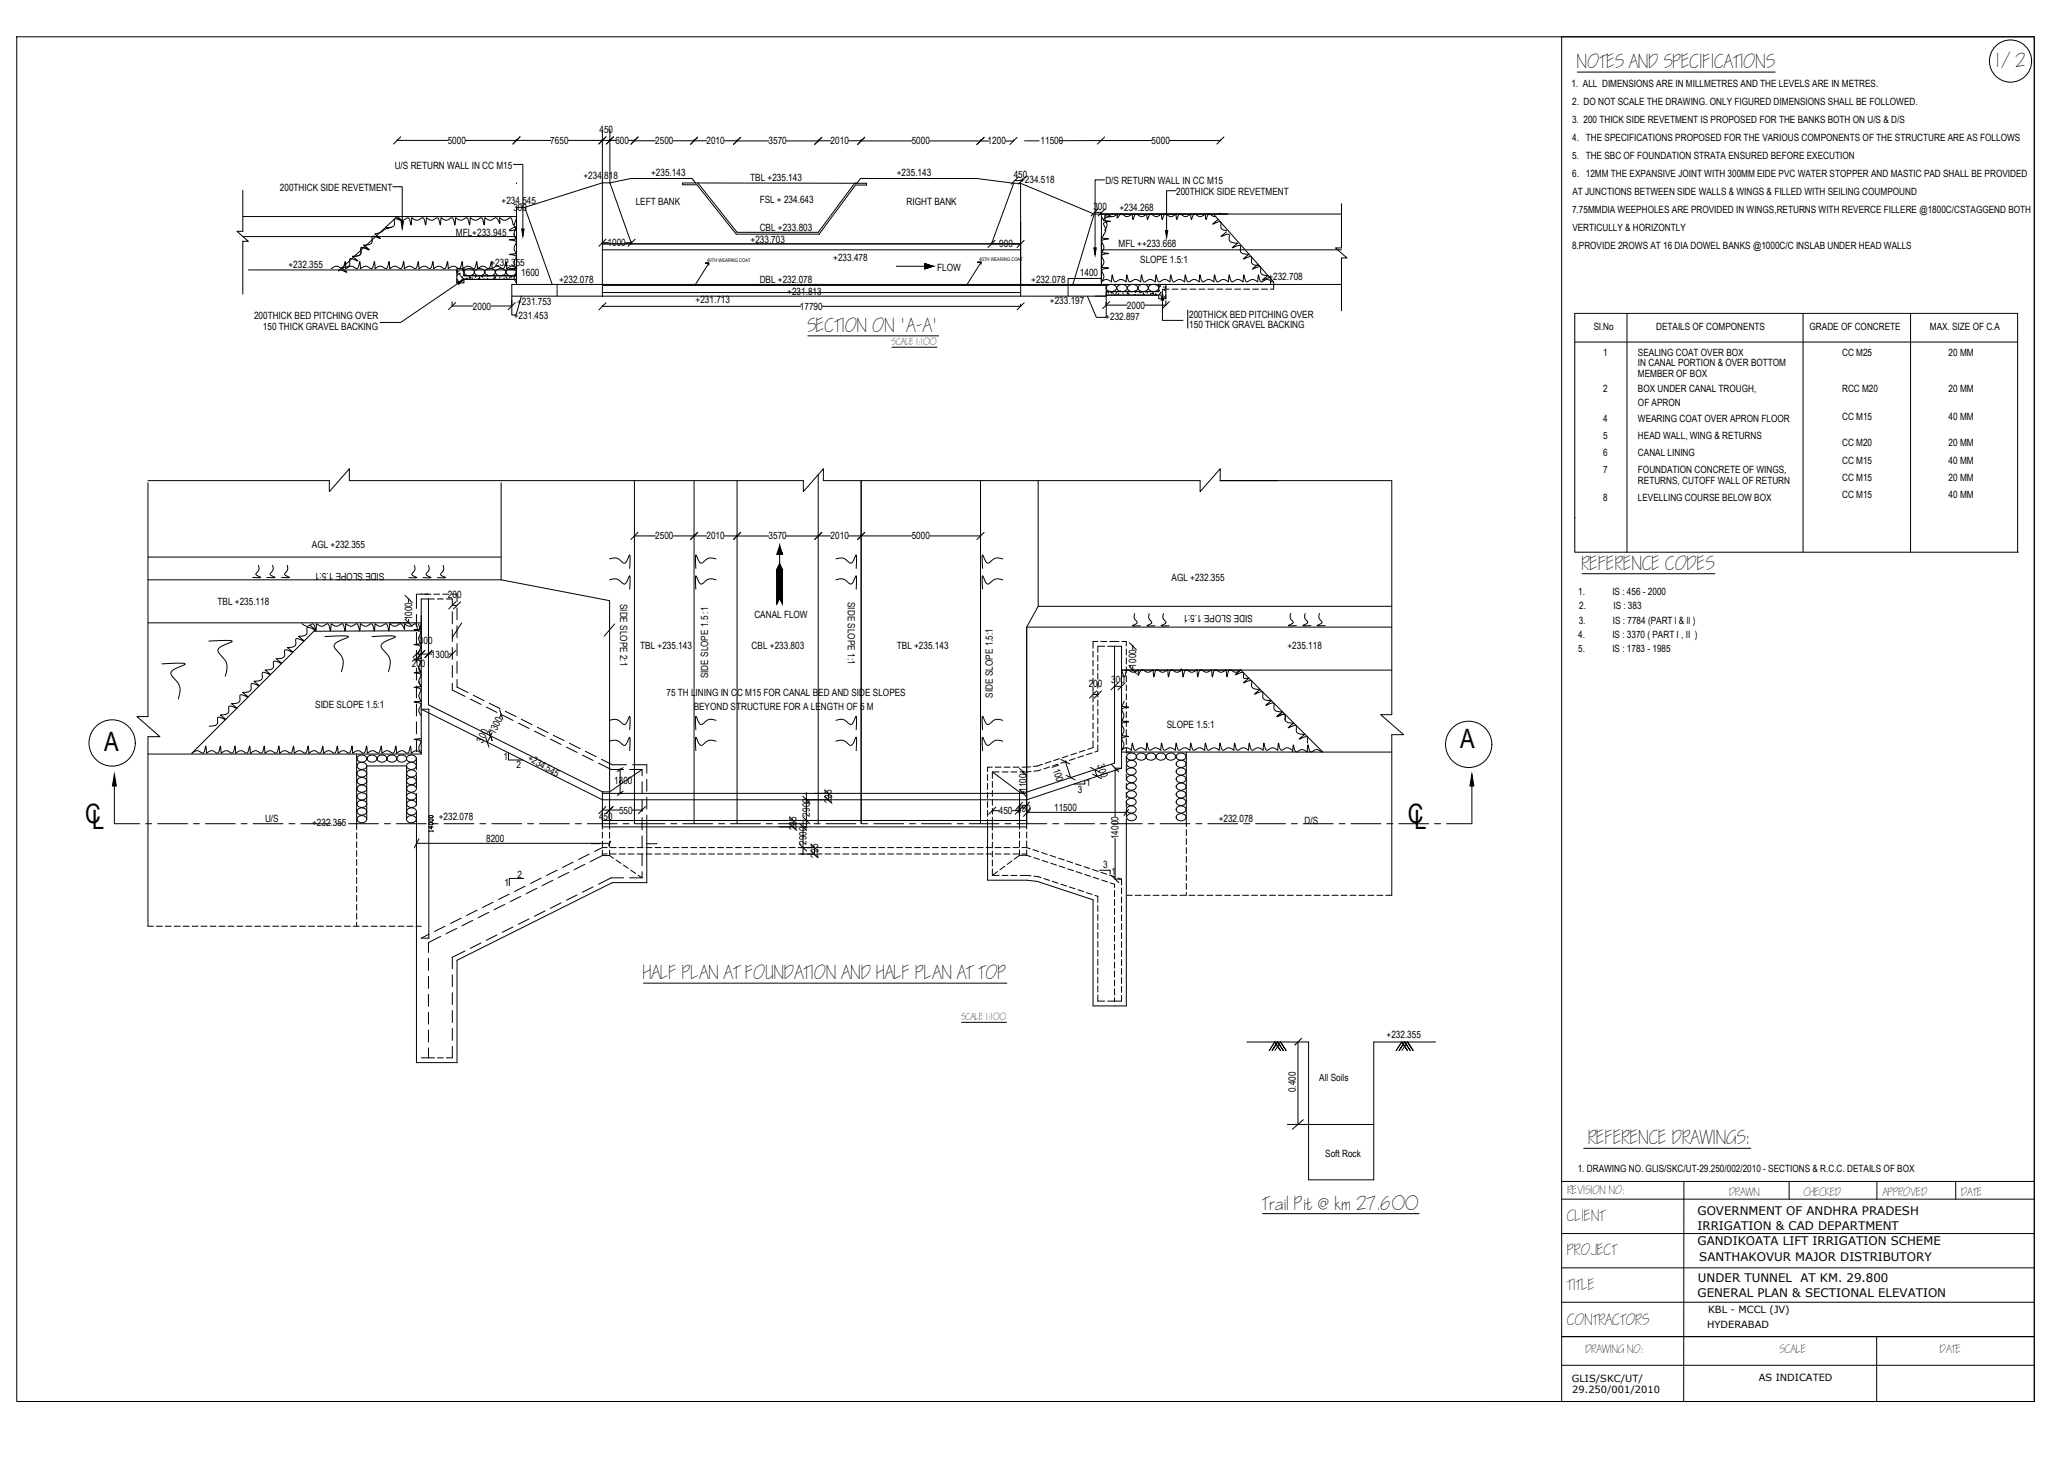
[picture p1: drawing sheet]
<svg xmlns="http://www.w3.org/2000/svg" width="1189mm" height="841mm" viewBox="0 0 1189 841" stroke-linecap="round" stroke-linejoin="round" font-family="sans-serif">
<!-- layer: STEEL -->
<g fill="none" stroke="#000" stroke-width=".57">
<path d="M10 21h1159v785h-1159zM907 41h114M346 75v95M351 74v31h-5l-44 14M228 81h.1M228 81h30M268 81h49M295 95h6v37M297 81h.1M327 81h19M346 81h.1M351 81h.1"/>
<path d="M351 81h-5M351 81h3M361 81h4M365 81h.1M365 81h12M387 81h19M399 81h.1M416 81h26M424 81h.1M470 81h.1M478 81h-26M488 81h36"/>
<path d="M495 81h.1M534 81h34M564 81h.1M578 81h5M583 81h.1M589 81h8M633 81h.1M662 81h-53M672 81h30M702 81h.1M140 109v24M226 107h5v20"/>
<path d="M297 105v1M400 105h-8v1h9l22 29h48l21-29M400 105l-2-2h-35l-12 2 12 35M400 105h93l2-2h66l22 2-13 35M401 105l23 29h46l21-29h7v1h-6M492 106h.1M583 105h4M583 104h4M587 105v65M587 105l42 18M635 103h-5v39M676 110h-5v23"/>
<path d="M771 117v26M140 136h157M140 124h157M140 139v30M346 140h4M360 140h3M363 140h.1M629 123h142M629 123l-12 41M629 122h4M633 123v41M633 136h.1"/>
<path d="M635 135l-2 2M698 123l34 39v4h-2M143 155h153M263 154h4v5h30v2h-30v2h-4zM263 156h.1M263 159h.1M263 157h.1M263 158h.1M264 156h.1M264 157h.1M265 159h.1M266 159h-1z"/>
<path d="M266 156h.1M266 155h.1M266 158h.1M267 159h30M267 155a2.9 2.9 0 0 1 4-1 2.9 2.9 0 0 1 1 3 3 3 0 0 1-3 1 3 3 0 0 1-2-2zM270 160h.1M271 159l-1 1zM273 155a2.9 2.9 0 0 1 4-1 2.9 2.9 0 0 1 1 3 3 3 0 0 1-3 1 3 3 0 0 1-2-2zM273 159h.1M274 159h.1M275 160h.1M276 160h.1"/>
<path d="M277 159h.1M278 159h.1M279 155a2.9 2.9 0 0 1 4-1 2.9 2.9 0 0 1 1 3 3 3 0 0 1-3 2 3 3 0 0 1-2-3zM280 159h.1M284 159h.1M285 159v1h-1zM285 155a2.9 2.9 0 0 1 4-1 2.9 2.9 0 0 1 1 3 3 3 0 0 1-3 2 3 3 0 0 1-2-3zM287 160h.1M289 159h.1M291 159h.1M292 155a2.9 2.9 0 0 1 3-1 2.9 2.9 0 0 1 2 3 3 3 0 0 1-4 2 3 3 0 0 1-2-3zM293 159h.1"/>
<path d="M293 160h.1M294 159h.1M296 160h.1M296 159h.1M346 140h241M346 144h241M407 152l1-1h-3h3l-9 13M515 153h21M532 152v2v-1M532 152l4 1-4 2v-1M532 152l4 1-4 2zM564 152v-1h-2h2l-8 13"/>
<path d="M570 140h.1M587 144h.1M633 144h138M771 148v31M260 173v3h12M263 162v1M263 161h.1M263 163l-33 22h-11M263 162h.1M266 161h.1M266 160h.1M267 161h30"/>
<path d="M268 160h1zM269 161h.1M271 160h.1M278 161h.1M280 161h.1M284 160h.1M290 160h.1M291 160h.1M292 161h.1M294 170v11h3l3-11M294 172v4h-12M300 170h46"/>
<path d="M317 163l-15-44h-5v45M320 164h.1M320 164v1M320 166h.1M320 167h.1M320 168h.1M320 169h.1M320 170h.1M346 176h.1M346 170h290v12h-6l-5-12M346 164h290M346 168h241"/>
<path d="M346 176h114M473 176h114M587 175v1M614 165h.1M614 166h.1M614 167h.1M614 168v1M614 169v1M614 170h.1M633 160h-19v4M636 174v1h12M636 168h30v-4h4v8h-4v-2h-30z"/>
<path d="M636 164v6h-6M636 170h30M637 164a2.9 2.9 0 0 1 3 0 2.9 2.9 0 0 1 2 2 3 3 0 0 1-4 2 3 3 0 0 1-2-3zM637 168h.1M637 169h.1M638 168h.1M639 168h27M639 168h.1M639 169h.1M640 169h.1M640 168h.1M641 170h.1"/>
<path d="M642 169h.1M642 168h.1M643 164a2.9 2.9 0 0 1 3 0 2.9 2.9 0 0 1 2 2 3 3 0 0 1-4 2 3 3 0 0 1-2-3zM643 169h.1M644 168h.1M646 169h.1M648 168l1 1h-1zM649 168h.1M649 164a2.9 2.9 0 0 1 3 0 2.9 2.9 0 0 1 2 2 3 3 0 0 1-3 2 3 3 0 0 1-3-3zM649 169h.1M652 170h1M652 168h.1"/>
<path d="M653 168h.1M654 170h1M654 170h.1M655 164a2.9 2.9 0 0 1 3 0 2.9 2.9 0 0 1 2 2 3 3 0 0 1-3 2 3 3 0 0 1-3-3zM655 169h.1M655 168h1M656 168h.1M657 169h.1M657 169h1zM659 168h.1M660 169h.1M661 164a2.9 2.9 0 0 1 3 0 2.9 2.9 0 0 1 2 2 3 3 0 0 1-3 2 3 3 0 0 1-3-3z"/>
<path d="M661 169h.1M662 168l1 1zM663 169h.1M664 170h.1M664 169h1zM666 165h.1M667 167h.1M667 170h.1M667 169h.1M667 164h.1M667 165h.1M667 168h1z"/>
<path d="M668 173v11h12M668 168h.1M668 166h1zM669 165h.1M669 167h.1M670 171h.1M670 167h.1M670 165h.1M670 168h.1M670 170h.1M670 165v1M670 172h.1"/>
<path d="M670 173v2h-12M670 171v1M670 166h2M674 166h3M679 166h3M683 178v11M684 166h4M689 166h4M694 166h4M700 166h3M705 166h3M710 166h3"/>
<path d="M715 166h3M720 166h4M725 166h4M771 164h-477v6h6M464 193h76M513 200h26M905 197h255M935 180v137M1037 180v137M1098 180v137M85 276h104M85 277v135"/>
<path d="M201 276h261M288 277v56M365 276v198M399 276v198M424 276v198M470 273v201M473 276h217M495 276v198M564 276v198M597 276v73l-7 11M701 276h99v135M905 298h.1"/>
<path d="M365 308h12M387 308h19M399 308h.1M416 308h8M424 308h.1M424 308h18M448 314v30M452 308h18M470 308h.1M470 308h8M488 308h36M495 308h.1"/>
<path d="M534 308h30M564 308h.1M1160 317v-137h-255v137h255M85 333h203M85 320h203M149 325a6 6 0 0 1-2 5l3 2h-5M157 325a6 6 0 0 1-2 5l3 2h-5M165 325a5 5 0 0 1-1 5l2 2h-4M238 325a6 6 0 0 1-1 5l3 2h-5M246 325a6 6 0 0 1-1 5l3 2h-5M255 325a6 6 0 0 1-2 5l3 2h-5M288 333l62 12v129"/>
<path d="M350 321a6 6 0 0 1 9 3 7 7 0 0 0 3-5v8M350 333a6 6 0 0 1 8 3l2-1 2-4v8M412 321a6 6 0 0 0-9 3 7 7 0 0 1-3-5v8M412 333a6 6 0 0 0-8 3h-1a7 7 0 0 1-3-5v8M448 324l2 3v20l-2-3-1 3v-20zM481 321a6 6 0 0 1 8 3 7 7 0 0 0 3-5v8M481 333a6 6 0 0 1 7 3l2-1 2-4v8M576 321a6 6 0 0 0-8 3 7 7 0 0 1-3-5v8M576 333a6 6 0 0 0-7 3l-2-1-2-4v8M910 330h76M85 358h157M235 344v2"/>
<path d="M235 356v2M242 354v22h4M242 342h4M260 348h3M265 358l-5 8M353 359l-6 7M597 349h203M652 353a6 6 0 0 0 2 5l-3 2h5M661 353a6 6 0 0 0 1 5l-3 2h5M669 353a6 6 0 0 0 1 5l-3 2h5M742 353a5 5 0 0 0 1 5l-2 2h4M750 353a6 6 0 0 0 2 5l-3 2h5"/>
<path d="M759 353a6 6 0 0 0 1 5l-3 2h5M120 369l12-1 1 1-3 1a4 4 0 0 0-5 5l1 1a9 9 0 0 1 4 10v3M187 366h11h2l-5 2a2.9 2.9 0 0 0-2 5 9 9 0 0 1 4 11l-1 2M214 366h11h2l-3 2a4 4 0 0 0-5 4l1 1a9 9 0 0 1 4 11l-1 2M239 376h.1M239 376h3M239 363h-59M242 376h.1M246 376h.1M246 376h2M258 376h2M260 376h.1"/>
<path d="M590 360h210M590 360v114M651 372h.1M651 372v1M93 382l11-1 2 1-5 2a2.9 2.9 0 0 0-2 5l1 1a8 8 0 0 1 3 9v3M628 399h.1M628 399h3M631 399h.1M641 395h4M645 385h155M651 385h.1M651 383v2"/>
<path d="M679 385h.1M713 385h.1M288 411h.1M288 411l-1 2M350 414a6 6 0 0 1 8 2h2l2-4v8M412 414a6 6 0 0 0-8 2h-1a7 7 0 0 1-3-4v8M481 414a6 6 0 0 1 7 2h1a7 7 0 0 0 3-4v8M576 414a6 6 0 0 0-7 2h-1a7 7 0 0 1-3-4v8M85 433h157v-89h4v61l100 50M85 423v109M205 433v42M206 435a2.6 2.6 0 0 1 3-1 2.6 2.6 0 0 1 1 3 2.6 2.6 0 0 1-3 1 2.6 2.6 0 0 1-1-3z"/>
<path d="M206 439a2.6 2.6 0 0 1 3-1 2.6 2.6 0 0 1 1 4 2.6 2.6 0 0 1-3 0 2.6 2.6 0 0 1-1-3zM212 435a2.6 2.6 0 0 1 3-1 2.6 2.6 0 0 1 1 3 2.6 2.6 0 0 1-3 1 2.6 2.6 0 0 1-1-3zM217 435a2.6 2.6 0 0 1 4-1 2.6 2.6 0 0 1 1 3 2.6 2.6 0 0 1-4 1 2.6 2.6 0 0 1-1-3zM223 435a2.6 2.6 0 0 1 3-1 2.6 2.6 0 0 1 1 3 2.6 2.6 0 0 1-3 1 2.6 2.6 0 0 1-1-3zM229 435a2.6 2.6 0 0 1 3-1 2.6 2.6 0 0 1 1 3 2.6 2.6 0 0 1-3 1 2.6 2.6 0 0 1-1-3zM234 435a2.6 2.6 0 0 1 4-1 2.6 2.6 0 0 1 1 3 2.6 2.6 0 0 1-4 1 2.6 2.6 0 0 1-1-3zM234 439a2.6 2.6 0 0 1 4-1 2.6 2.6 0 0 1 1 4 2.6 2.6 0 0 1-4 0 2.6 2.6 0 0 1-1-3zM282 423h.1M282 423l-2 4M283 421l-1 2M292 433v4h9M350 426a6 6 0 0 1 9 2 7 7 0 0 0 3-4v8"/>
<path d="M412 426a6 6 0 0 0-9 2 7 7 0 0 1-3-4v8M481 426a6 6 0 0 1 8 2 7 7 0 0 0 3-4v8M576 426a6 6 0 0 0-8 2 7 7 0 0 1-3-4v8M612 438h.1M612 438l3 9M648 432h152M648 434a2.6 2.6 0 0 1 4-1 2.6 2.6 0 0 1 1 3 2.6 2.6 0 0 1-4 1 2.6 2.6 0 0 1-1-3zM648 438a2.6 2.6 0 0 1 4-1 2.6 2.6 0 0 1 1 3 2.6 2.6 0 0 1-4 1 2.6 2.6 0 0 1-1-3zM654 434a2.6 2.6 0 0 1 3-1 2.6 2.6 0 0 1 1 3 2.6 2.6 0 0 1-3 1 2.6 2.6 0 0 1-1-3zM659 434a2.6 2.6 0 0 1 4-1 2.6 2.6 0 0 1 1 3 2.6 2.6 0 0 1-4 1 2.6 2.6 0 0 1-1-3zM665 434a2.6 2.6 0 0 1 4-1 2.6 2.6 0 0 1 1 3 2.6 2.6 0 0 1-4 1 2.6 2.6 0 0 1-1-3zM671 434a2.6 2.6 0 0 1 3-1 2.6 2.6 0 0 1 1 3 2.6 2.6 0 0 1-3 1 2.6 2.6 0 0 1-1-3z"/>
<path d="M677 434a2.6 2.6 0 0 1 3-1 2.6 2.6 0 0 1 1 3 2.6 2.6 0 0 1-3 1 2.6 2.6 0 0 1-1-3zM677 438a2.6 2.6 0 0 1 3-1 2.6 2.6 0 0 1 1 3 2.6 2.6 0 0 1-3 1 2.6 2.6 0 0 1-1-3zM682 432v42M800 422v93M66 452v22M206 443a2.6 2.6 0 0 1 3 0 2.6 2.6 0 0 1 1 3 2.6 2.6 0 0 1-3 1 2.6 2.6 0 0 1-1-4zM206 452a2.6 2.6 0 0 1 3-1 2.6 2.6 0 0 1 1 4 2.6 2.6 0 0 1-3 0 2.6 2.6 0 0 1-1-3zM206 448a2.6 2.6 0 0 1 3-1 2.6 2.6 0 0 1 1 3 2.6 2.6 0 0 1-3 1 2.6 2.6 0 0 1-1-3zM206 457a2.6 2.6 0 0 1 3-1 2.6 2.6 0 0 1 1 3 2.6 2.6 0 0 1-3 1 2.6 2.6 0 0 1-1-3zM234 448a2.6 2.6 0 0 1 4-1 2.6 2.6 0 0 1 1 3 2.6 2.6 0 0 1-4 1 2.6 2.6 0 0 1-1-3zM234 457a2.6 2.6 0 0 1 4-1 2.6 2.6 0 0 1 1 3 2.6 2.6 0 0 1-4 1 2.6 2.6 0 0 1-1-3zM234 443a2.6 2.6 0 0 1 4 0 2.6 2.6 0 0 1 1 3 2.6 2.6 0 0 1-4 1 2.6 2.6 0 0 1-1-4z"/>
<path d="M234 452a2.6 2.6 0 0 1 4-1 2.6 2.6 0 0 1 1 4 2.6 2.6 0 0 1-4 0 2.6 2.6 0 0 1-1-3zM346 455v19M346 456h244M356 442h2M356 449h.1M357 449h-1M357 449h.1M357 442v14M358 441l-3 3M358 455l-3 2M369 442l-19 13h-4M464 456v20"/>
<path d="M468 456h8v4h-8M570 444l16 11M586 455v19M588 456h.1M588 444h.1M588 444v1M588 455v1M615 447h.1M624 449v2h-7M629 442l2 4M629 442h.1M631 446h.1"/>
<path d="M645 442v-70h-4v67l-51 16h-4M645 442l-55 18h-244l-104-52h5v131h-5M645 442h-4v27M648 442a2.6 2.6 0 0 1 4-1 2.6 2.6 0 0 1 1 4 2.6 2.6 0 0 1-4 1 2.6 2.6 0 0 1-1-4zM648 451a2.6 2.6 0 0 1 4-1 2.6 2.6 0 0 1 1 3 2.6 2.6 0 0 1-4 1 2.6 2.6 0 0 1-1-3zM648 460a2.6 2.6 0 0 1 4-1 2.6 2.6 0 0 1 1 3 2.6 2.6 0 0 1-4 1 2.6 2.6 0 0 1-1-3zM648 447a2.6 2.6 0 0 1 4-1 2.6 2.6 0 0 1 1 3 2.6 2.6 0 0 1-4 1 2.6 2.6 0 0 1-1-3zM648 455a2.6 2.6 0 0 1 4 0 2.6 2.6 0 0 1 1 3 2.6 2.6 0 0 1-4 1 2.6 2.6 0 0 1-1-4zM677 442a2.6 2.6 0 0 1 3-1 2.6 2.6 0 0 1 1 4 2.6 2.6 0 0 1-3 1 2.6 2.6 0 0 1-1-4zM677 451a2.6 2.6 0 0 1 3-1 2.6 2.6 0 0 1 1 3 2.6 2.6 0 0 1-3 1 2.6 2.6 0 0 1-1-3zM677 447a2.6 2.6 0 0 1 3-1 2.6 2.6 0 0 1 1 3 2.6 2.6 0 0 1-3 1 2.6 2.6 0 0 1-1-3zM677 460a2.6 2.6 0 0 1 3-1 2.6 2.6 0 0 1 1 3 2.6 2.6 0 0 1-3 1 2.6 2.6 0 0 1-1-3z"/>
<path d="M677 455a2.6 2.6 0 0 1 3 0 2.6 2.6 0 0 1 1 3 2.6 2.6 0 0 1-3 1 2.6 2.6 0 0 1-1-4zM846 452v22M206 461a2.6 2.6 0 0 1 3-1 2.6 2.6 0 0 1 1 3 2.6 2.6 0 0 1-3 1 2.6 2.6 0 0 1-1-3zM206 465a2.6 2.6 0 0 1 3-1 2.6 2.6 0 0 1 1 4 2.6 2.6 0 0 1-3 1 2.6 2.6 0 0 1-1-4zM206 470a2.6 2.6 0 0 1 3-1 2.6 2.6 0 0 1 1 3 2.6 2.6 0 0 1-3 1 2.6 2.6 0 0 1-1-3zM234 471v-31h-23v31M234 470a2.6 2.6 0 0 1 4-1 2.6 2.6 0 0 1 1 3 2.6 2.6 0 0 1-4 1 2.6 2.6 0 0 1-1-3zM234 461a2.6 2.6 0 0 1 4-1 2.6 2.6 0 0 1 1 3 2.6 2.6 0 0 1-4 1 2.6 2.6 0 0 1-1-3zM234 465a2.6 2.6 0 0 1 4-1 2.6 2.6 0 0 1 1 4 2.6 2.6 0 0 1-4 1 2.6 2.6 0 0 1-1-4zM247 473h2v1h-2zM247 471h2v1h-2zM247 469h2v1h-2z"/>
<path d="M248 475v2l-1-2h2M249 478h-2M249 477v1M346 466h4M350 466h.1M350 466h6M363 466h6M369 466h.1M372 474v33h-20l-89 45v59h-24v-136M448 472h8v3h-8M462 475h2M462 471v20"/>
<path d="M464 472h6M568 474v32h22l6 1 32 10v61h20v-104M574 466h-4v1M582 466h4v1M590 472h-244v3h244M590 467h58M590 468v-5h-4v6M592 464l-4 5M648 464a2.6 2.6 0 0 1 4-1 2.6 2.6 0 0 1 1 4 2.6 2.6 0 0 1-4 0 2.6 2.6 0 0 1-1-3zM648 468a2.6 2.6 0 0 1 4 0 2.6 2.6 0 0 1 1 3 2.6 2.6 0 0 1-4 1 2.6 2.6 0 0 1-1-4zM649 465l-3 4M677 464a2.6 2.6 0 0 1 3-1 2.6 2.6 0 0 1 1 4 2.6 2.6 0 0 1-3 0 2.6 2.6 0 0 1-1-3z"/>
<path d="M677 468a2.6 2.6 0 0 1 3 0 2.6 2.6 0 0 1 1 3 2.6 2.6 0 0 1-3 1 2.6 2.6 0 0 1-1-4zM239 485h111M241 482l-3 5M340 485h5M351 484l-1 2M372 485h6M460 487h8v4h-8M462 487h6M641 482v23h4M301 505h-8v4M632 500h6v2M370 565h209"/>
<path d="M553 588h26M717 599h35v79h38v-79h35M746 599v47M748 597l-3 4M745 601h.1M740 646h50M749 644l-6 5M898 679h271M910 660h96M968 679v127M1029 679v10M1079 679v10"/>
<path d="M1124 679v10M726 698h90M898 689h271M898 709h271M898 729h271M898 749h271M1079 768v38M1169 768h-271h271M898 785h271M857 806h41v-785h271v785h-271"/>
<circle cx="1156" cy="35" r="12"/>
<circle cx="64" cy="427" r="13"/>
<circle cx="844" cy="428" r="13"/>
</g>
<!-- layer: 0 -->
<g fill="none" stroke="#000" stroke-width=".57">
<path d="M230 79l-4 4M299 79l-4 4M348 79l-4 4M353 79l-4 4M367 79l-4 4M401 79l-4 4M426 79l-4 4M472 79l-4 4M497 79l-4 4 4-4M566 79l-4 4M585 79l-4 4M635 79l-4 4"/>
<path d="M704 79l-4 4M585 102l-4 4M590 102l-5 4M140 133h-4l7 6h-3M228 125a4 4 0 0 0 7 0v1l1 3 1-4a4 4 0 0 0 6 0l1 1 1 3v-4a4 4 0 0 0 6 0l1 1 1 3 1-4a4 4 0 0 0 6 0l1 1 1 3v-4a4 4 0 0 0 6 0l1 1 1 3v-4a4 4 0 0 0 7 0v1l1 3 1-4a4 4 0 0 0 6 0l1 1 1 2v-3a4 4 0 0 0 7 0l1 4 2-4M296 134l1 3-4 1h3a1.1 1.1 0 0 1 1 1 1.1 1.1 0 0 1-1 1 4 4 0 0 0 1 6h-4l3 1a1.1 1.1 0 0 1 1 0 1.1 1.1 0 0 1-1 2 4 4 0 0 0 1 5l-4 1h3a1.1 1.1 0 0 1 1 1 1.1 1.1 0 0 1-1 1 4 4 0 0 0 1 6M296 129l1 3-4 1 4-3-1 2a4 4 0 0 0 1 5M348 137l-4 5M365 137l-4 5M572 138l-4 4M589 138l-4 4M631 120l-4 4"/>
<path d="M633 124l1 2h1a2.2 2.2 0 0 1 2-3 3 3 0 0 0 5 0v2h1a2.4 2.4 0 0 1 2-2 2.4 2.4 0 0 1 2 1h2l2-1v3l1-2a1.3 1.3 0 0 1 1-1 1.3 1.3 0 0 1 1 1 3 3 0 0 0 5-1l1 3v-2a1.3 1.3 0 0 1 1-1 1.3 1.3 0 0 1 2 1 3 3 0 0 0 5-1v3l1-2a1.3 1.3 0 0 1 1-1 1.3 1.3 0 0 1 1 1 3 3 0 0 0 5-1v3l1-2a1.3 1.3 0 0 1 1-1 1.3 1.3 0 0 1 2 1 3 3 0 0 0 5-1v3l1-2a1.3 1.3 0 0 1 1-1 1.3 1.3 0 0 1 1 1 3 3 0 0 0 5-1v3h1a1.9 1.9 0 0 1 2-3l3 1M633 137h4l-2 1a1.1 1.1 0 0 0-2 0 1.1 1.1 0 0 0 1 2 4 4 0 0 1-1 5l4 1h-3l-1 2a4 4 0 0 1 0 6h4l-2 1a1.1 1.1 0 0 0-2 0 1.1 1.1 0 0 0 1 1 4 4 0 0 1-1 6h1a3 3 0 0 1 5 0v-4l2 4h1a4 4 0 0 1 5 0l1-4 1 4h1a4 4 0 0 1 6 0v-4l1 4h2a4 4 0 0 1 5 0l1-4 1 4h1a4 4 0 0 1 6 0v-4l1 3 1 1a4 4 0 0 1 6 0v-4l2 4h1a4 4 0 0 1 5 0l1-4 1 3 1 1a4 4 0 0 1 6 0v-4l1 4h2a4 4 0 0 1 5 0l1-4 1 4h1a4 4 0 0 1 6 0v-4l1 4h2a4 4 0 0 1 5 0v-4l2 4h1a4 4 0 0 1 5 0M633 136v27M634 127h4l-2 1a1.1 1.1 0 0 0-1 0 1.1 1.1 0 0 0 0 2 4 4 0 0 1-1 5M635 124h4l-3 1a1.1 1.1 0 0 0-1 1 1.1 1.1 0 0 0 0 1 4 4 0 0 1 0 5M635 120l-4 4M700 126l-3 3 4-1h1a3 3 0 0 0 0 3 3 3 0 0 0 3 1M701 123h.1M704 123h-1M705 133l-3 3 1-1a2.1 2.1 0 0 1 4 0 3 3 0 0 0 0 4 3 3 0 0 0 3 1h2l-4 2h2a2 2 0 0 1 3 0 3 3 0 0 0 0 3 3 3 0 0 0 4 1h1l-3 3 4-1h1a3 3 0 0 0 1 4l3 1M203 147a4 4 0 0 0 5-2l-1-2a1.5 1.5 0 0 1 3 0l2 1-3-3a4 4 0 0 0 5-2v-1a1.2 1.2 0 0 1 0-2 1.2 1.2 0 0 1 2 0l3 1-4-3a8 8 0 0 0 6-2l4-1h-3a3 3 0 0 0 5-3v-2a1.5 1.5 0 0 1 2 0l2 1-3-3-33 31M209 141l3 3-2-1a1.4 1.4 0 0 0-1-1 1.4 1.4 0 0 0-2 1 3 3 0 0 1 0 3 3 3 0 0 1-3 1h-1l3 3-2-1a2.1 2.1 0 0 0-3 0 2.9 2.9 0 0 1 0 4 2.9 2.9 0 0 1-3 1h-2l3 2h-1a2.6 2.6 0 0 0-3 0"/>
<path d="M297 154h-1a3 3 0 0 0-5 0v-4l-1 4h-2a4 4 0 0 0-5 0v-4l-2 4h-1a4 4 0 0 0-5 0l-1-4-1 4h-1a4 4 0 0 0-6 0v-4l-1 4h-2a4 4 0 0 0-5 0l-1-4-1 4h-1a4 4 0 0 0-6 0v-4l-1 4h-2a4 4 0 0 0-5 0l-1-4-1 4h-1a4 4 0 0 0-6 0v-4l-1 4h-1a4 4 0 0 0-6 0v-4l-1 4h-2a4 4 0 0 0-5 0l-1-4-1 4h-1a4 4 0 0 0-6 0v-4l-1 4h-2a4 4 0 0 0-5 0l-1-4v4h-2a4 4 0 0 0-6 0M723 152l-3 3 4-2 1 1a3 3 0 0 0 0 4 3 3 0 0 0 4 0M729 158l-3 3h1a2.8 2.8 0 0 1 4-1v3M771 143h-3l6 5h-3M262 174l-4 4M296 174l-4 4M348 174l-4 4M589 174l-4 4M638 173l-4 4M672 173l-4 4M189 276v7l12-14v7M462 276v7l11-14v7"/>
<path d="M690 276v7l11-14v7M367 306l-4 4M401 306l-4 4M426 306l-4 4M472 306l-4 4M497 306l-4 4M566 306l-4 4M174 359a4 4 0 0 0 6 0h1l1 4v-4a4 4 0 0 0 6 0h1l1 4v-4a4 4 0 0 0 7 0l1 4 1-4a4 4 0 0 0 6 0h1l1 4v-4a4 4 0 0 0 6 0h1l1 4 1-4a4 4 0 0 0 6 0h1l1 4v-4a4 4 0 0 0 6 0h1l2 3-1-3a4 4 0 0 0 7 0l2 4 1-4M178 359l3 3-1-1a2.1 2.1 0 0 0-4 0 3 3 0 0 1 0 4 3 3 0 0 1-3 1h-1l3 2h-2a2 2 0 0 0-3 0 3 3 0 0 1 0 3 3 3 0 0 1-3 1h-2l3 3-1-1a2.1 2.1 0 0 0-3 0 3 3 0 0 1-1 4 3 3 0 0 1-3 1h-1l3 2h-2a2.1 2.1 0 0 0-3 0 3 3 0 0 1 0 3 3 3 0 0 1-3 1h-2l4 3-2-1a2.3 2.3 0 0 0-3 0 3 3 0 0 1-1 4 3 3 0 0 1-3 1h-1l3 2-2-1a1.5 1.5 0 0 0-3 0v1a3 3 0 0 1 0 3 3 3 0 0 1-3 1h-1l3 3-2-1a2 2 0 0 0-3 0 3 3 0 0 1 0 3 3 3 0 0 1-4 1l-1 1 3 2h-1a2.1 2.1 0 0 0-4-1v1a3 3 0 0 1 0 3 3 3 0 0 1-3 1h-1l3 3-2-1a2 2 0 0 0-3 0 3 3 0 0 1 0 3 3 3 0 0 1-3 1h-2M233 356l4 4M233 342l4 4M239 353v7"/>
<path d="M241 359l1 3h-4l3 1a1.1 1.1 0 0 1 1 0 1.1 1.1 0 0 1 0 1 4 4 0 0 0 0 6l-4 1h3a1.2 1.2 0 0 1 1 1 1.2 1.2 0 0 1 0 1 4 4 0 0 0 0 6h-4h3a1.1 1.1 0 0 1 1 1 1.1 1.1 0 0 1 0 1 4 4 0 0 0 0 6M242 342h-3v8M244 342h4M246 344h4M249 342h4M251 344h4M255 342h3M257 344h3v4M260 342h3v4M260 352v7M262 346l-4 4M263 349v7"/>
<path d="M263 360v7M265 346l-4 4M181 362l-71 71 1-1a4 4 0 0 1 6 1v-1l1-3 1 4 1-1a4 4 0 0 1 5 1l1-1 1-3v4l1-1a4 4 0 0 1 5 1l1-1 1-3 1 4v-1a4 4 0 0 1 6 1l1-1v-3l1 4 1-1a4 4 0 0 1 5 1l1-1 1-3v4l1-1a4 4 0 0 1 6 1v-1l1-3 1 4 1-1a4 4 0 0 1 5 1l1-1 1-3v4l1-1a4 4 0 0 1 5 1l1-1 1-3 1 4v-1a4 4 0 0 1 6 1l1-1 1-3v4l1-1a4 4 0 0 1 5 1l1-1 1-3v4l1-1a4 4 0 0 1 6 1v-1l1-3 1 4 1-1a4 4 0 0 1 5 1l1-1 1-3v4l1-1a4 4 0 0 1 5 1l1-1 1-3 1 4v-1a4 4 0 0 1 6 1l1-1 1-3v4l1-1a4 4 0 0 1 5 1l1-1 1-3v4h1a3 3 0 0 1 5 0M239 364v6M239 374v7M241 374l-4 4M244 374l-4 4M248 374l-4 4M260 362v7M260 372v7M262 374l-4 4M263 370v7"/>
<path d="M628 374v4M628 380v3M631 369h-3v4M631 377v3M633 369h3M635 372h-4v3M637 372h4M638 369h5M645 369h3v2M648 373v4M648 378v4M649 369l4 5"/>
<path d="M239 384v7M239 394v7M241 392l1 3h-4l3 1a1.1 1.1 0 0 1 1 0 1.1 1.1 0 0 1 0 1 4 4 0 0 0 0 6l-4 1h3a1.1 1.1 0 0 1 1 1 1.1 1.1 0 0 1 0 1 4 4 0 0 0 0 6M241 383l1 3-4 1h3a1.2 1.2 0 0 1 1 1 1.2 1.2 0 0 1 0 1 4 4 0 0 0 0 6M260 383v6M260 393v4l7 3M263 380v7M263 391v4l6 3M272 400l6 3M628 385v3M628 390v3M628 395v3"/>
<path d="M630 397l-4 4M631 382v3M631 387v3M631 392v4M631 397v4M633 397l-4 4M643 393l-4 4M645 385l1 4 1-2a1.4 1.4 0 0 1 1-2 1.4 1.4 0 0 1 2 1 3 3 0 0 0 4-1v3l1-1a2 2 0 0 1 1-2 2 2 0 0 1 3 1 3 3 0 0 0 4-1v4l1-3 1-1a4 4 0 0 0 6 0l1 4 1-4h1a4 4 0 0 0 6 0v4l1-3 1-1a4 4 0 0 0 6 0l1 4v-3l2-1a4 4 0 0 0 6 0v4l1-4h1a4 4 0 0 0 6 0v4l1-3 1-1a4 4 0 0 0 6 0M645 385h.1M647 392l-4 5M648 383v4M648 389v3"/>
<path d="M648 394v3M648 399v3M649 383l4 4M713 385l-3 3h1a2.2 2.2 0 0 1 4-1v3h3l-3 3 1-1a2.1 2.1 0 0 1 4 0 3 3 0 0 0 0 3 3 3 0 0 0 3 1h1l-3 3 2-1a2 2 0 0 1 3 0 3 3 0 0 0 0 4 3 3 0 0 0 3 1h2l-3 2h1a2.1 2.1 0 0 1 3 0 3 3 0 0 0 1 3 3 3 0 0 0 3 1h1l-3 3h1a2.7 2.7 0 0 1 4-1v3M713 385l47 47M713 385h.1M85 412h-6l13 11h-7M239 405v7M239 415v7M247 408h.1M270 402l7 3M280 406l6 4"/>
<path d="M281 404l6 3M287 408l2 5M289 411l6 3M291 409l6 3M298 416l6 3M300 413l6 4M309 418l6 3M628 400v4M628 405v4M628 410v4M628 416v3M631 402v4"/>
<path d="M631 408v3M631 413v3M631 418v3M645 401v31h5M646 403l-1 3 4 1h-3a1.2 1.2 0 0 0-1 1 1.2 1.2 0 0 0 0 1 4 4 0 0 1 0 6h4h-3a1.1 1.1 0 0 0-1 1 1.1 1.1 0 0 0 0 1 4 4 0 0 1 0 6h4l-3 1a1.1 1.1 0 0 0-1 0 1.1 1.1 0 0 0 0 2 4 4 0 0 1 0 5M648 404v3M648 409v4M648 414v4M648 419v4M737 409l-3 3 2-1a2 2 0 0 1 3 0 3 3 0 0 0 0 4 3 3 0 0 0 3 1h2l-3 2h1a2.1 2.1 0 0 1 3 0 3 3 0 0 0 1 3 3 3 0 0 0 3 1h1l-3 3h1a2.2 2.2 0 0 1 4-1v3M800 411h-6l13 11h-7M239 425v7"/>
<path d="M239 436v6M242 425h-4h3a1.2 1.2 0 0 1 1 1 1.2 1.2 0 0 1 0 1 4 4 0 0 0 0 6M279 424l2 5M283 426l-2-6 2 6M307 420l6 3M316 425l7 3M318 423l6 3M326 429l6 4M327 427l6 3M335 434l6 3M337 432l6 3M344 439l7 3h7"/>
<path d="M346 436l6 4h8M364 440h8v5M599 439l-5 2M604 438l-3 1M608 439l-3 1M609 436l-3 1M610 437l5 2M613 438l-3 1M614 435l-3 1M618 436l-3 1M619 433l-3 1M623 434l-3 2"/>
<path d="M624 431l-4 1M628 433l-3 1M628 421v3M628 426v4l-3 1M631 423v3M631 428v4h-2M639 440l4 4M645 431a3 3 0 0 1 6 0v-4l1 3 1 1a4 4 0 0 1 6 0v-4l1 4h1a4 4 0 0 1 6 0l1-4 1 3 1 1a4 4 0 0 1 6 0v-4l1 3 1 1a4 4 0 0 1 6 0l1-4 1 4h1a4 4 0 0 1 6 0v-4l1 3 1 1a4 4 0 0 1 6 0v-4l1 4h1a4 4 0 0 1 6 0l1-4 1 3 1 1a4 4 0 0 1 6 0v-4l1 4h1a4 4 0 0 1 6 0l1-4v3l2 1a4 4 0 0 1 6 0v-4l1 3 1 1a4 4 0 0 1 6 0M648 425v3M648 430v3M648 435v3M648 440v3"/>
<path d="M743 432l1-4 1 4h1a4 4 0 0 1 6 0v-4l1 3 1 1a4 4 0 0 1 6 0M239 446v7M239 456v7M357 456h.1M357 442h.1M362 442h7v4M369 449v7M369 460v6M372 448v7M372 458v7M461 458l5 4M474 458l4 4"/>
<path d="M474 454l4 4M568 445v4M568 450v4M568 456v3M570 441h-2v3M570 449v4M570 454v4M570 460v3M572 441h4M574 444h-4v3M576 444h4M577 441h4"/>
<path d="M581 444h4M582 441h4M586 454l4 4M586 442l4 4M592 441h-4M593 444h-7M598 442l-4 1M603 441l-3 1M613 446l5 2M627 441l5 3M628 445l5 3M648 445v4"/>
<path d="M648 450v4M648 455v4M66 474h14M84 474h3M91 474h17M111 474h4M118 474h17M139 474h3M146 474h17M166 474h4M173 474h17M194 474h3"/>
<path d="M200 474h18M205 475v2M205 479v3M221 474h3M228 474h17M239 466v9M248 474h4M255 474h17M276 474h3M283 474h17M303 474h4M310 474h17"/>
<path d="M331 474h3M338 474h17M346 474v3M346 478v4M348 464l-4 4M350 474v3M350 478v4M352 464l-4 4M358 474h4M365 474h17M369 470v7M371 464l-4 4"/>
<path d="M372 469v5M386 474h3M392 474h18M413 474h4M420 474h17M441 474h3M447 474h18M454 473l4 4M454 470l4 4M460 473l4 4M461 470l5 4M468 474h3"/>
<path d="M475 474h17M495 474h4M502 474h17M523 474h3M530 474h17M550 474h4M557 474h17M568 461v3M568 466v3M568 471v3M570 465v3M570 470v7"/>
<path d="M570 479v3M573 464l-5 4M578 474h3M585 474h17M586 474v3M586 478v4M588 464l-4 4M588 461l-4 5M590 474v3M590 478v4M592 461l-4 4M605 474h4"/>
<path d="M612 474h17M633 474h3M640 474h17M648 461v3M648 466v3M648 471v3M660 474h4M667 474h17M682 474v1M682 477v3M688 474h3M694 474h18"/>
<path d="M715 474h3M722 474h17M742 474h4M749 474h17M770 474h3M777 474h17M797 474h4M804 474h17M825 474h3M832 474h14M205 484v3M205 489v3"/>
<path d="M205 494v4M205 499v4M330 496l-7 3M336 497l-6 3M339 491l-6 3M346 492h4l3 1M346 491h3M346 484v3M346 489v3M346 492l-7 3M349 487h-3l-4 2M350 484v3"/>
<path d="M350 489v3M351 487h3M351 491h3M354 494l3 2M356 487h3M356 491h3M358 497l3 2M361 487h4M361 491h4M366 487h4M366 491h4M369 481v6"/>
<path d="M369 491v7M371 487h4M371 491h4M377 487h3M377 491h3M382 487h3M382 491h3M387 487h3M387 491h3M392 487h3M392 491h3M397 487h4"/>
<path d="M397 491h4M402 487h4M402 491h4M407 487h4M407 491h4M413 487h3M413 491h3M418 487h3M418 491h3M423 487h3M423 491h3M428 487h3"/>
<path d="M428 491h3M433 487h4M433 491h4M438 487h4M438 491h4M443 487h4M443 491h4M449 487h3M449 491h3M454 487h3M454 491h3M459 487h3"/>
<path d="M459 491h3M460 485l4 4M464 487h3M464 491h3M466 489l4 4M466 485l4 4M469 487h4M469 491h4M474 487h4M474 491h4M479 487h4M479 491h4"/>
<path d="M485 487h3M485 491h3M490 487h3M490 491h3M495 487h3M495 491h3M500 487h3M500 491h3M505 487h4M505 491h4M510 487h4M510 491h4"/>
<path d="M515 487h4M515 491h4M521 487h3M521 491h3M526 487h3M526 491h3M531 487h3M531 491h3M536 487h3M536 491h3M541 487h4M541 491h4"/>
<path d="M546 487h4M546 491h4M551 487h4M551 491h4M557 487h3M557 491h3M562 487h3M562 491h3M567 487h3M567 491h3M570 484v3M570 489v4"/>
<path d="M570 494v4M570 500v3M572 487h3M572 491h3M577 487h4M577 491h4M578 498l-3 2M582 495l-3 2M582 487h4M582 491h4M586 483v4M586 489v3"/>
<path d="M586 492h4M586 492l-3 2M587 487l5 1M587 491h3M590 483v4M590 489v3M590 492h3M594 488l3 2M594 493l4 1M599 490l3 1M599 495l3 1M604 492l3 1"/>
<path d="M604 496l3 1M609 493l3 1M609 498l3 1M613 495l4 1M614 499l3 2M618 497l4 1M623 498l3 1M628 500l3 1M682 482v4M682 487v4M682 492v4M682 498v3"/>
<path d="M205 504v4M205 510v3M205 515v3M205 520v3M284 519l-7 3M290 520l-6 3M293 514l-6 3M299 515l-6 3M302 509l-6 4M309 511l-7 3M311 505l-6 3M318 506l-6 3"/>
<path d="M320 500l-6 3M323 519l-7 3M327 502l-6 3M332 514l-6 4M341 510l-6 3M358 505h-7l-7 3M362 505h7M363 500l2 2M367 503l2 2M369 501v4M570 503h4M573 501l-3 2"/>
<path d="M576 503h4M581 503h4M586 503h7M594 504l4 1M600 505l3 1M605 507l3 1M610 508l3 1M615 510l3 1M619 501l3 1M620 511l3 2M624 503l3 1M625 513l3 1"/>
<path d="M628 504l4 1M629 515h2v4M633 501l3 2M633 506l4 1M638 503l3 1M638 508h3v2M639 503l4 4M641 512v3M641 517v3M643 505h2v4M645 510v4M645 516v3"/>
<path d="M648 515h3M653 515h3M658 515h3M663 515h3M668 515h3M673 515h4M678 515h4M682 503v3M682 508v3M682 513v2M683 515h4M689 515h3"/>
<path d="M694 515h3M699 515h3M704 515h3M709 515h4M714 515h4M720 515h3M725 515h3M730 515h3M735 515h3M740 515h4M745 515h4M750 515h4"/>
<path d="M756 515h3M761 515h3M766 515h3M771 515h3M776 515h4M781 515h4M786 515h4M792 515h3M797 515h3M85 532h3M90 532h3M95 532h3"/>
<path d="M100 532h4M105 532h4M110 532h4M116 532h3M121 532h3M126 532h3M131 532h3M136 532h4M141 532h4M146 532h4M152 532h3M157 532h3"/>
<path d="M162 532h3M167 532h3M172 532h4M177 532h4M183 532h3M188 532h3M193 532h3M198 532h3M203 532h4M205 525v3M205 530v2M208 532h4"/>
<path d="M213 532h4M218 532h4M224 532h3M229 532h3M234 532h3M239 532h3M247 539h.1M247 537l-5 2M253 538l-7 4v6M256 532l-6 4M263 534l-7 3M265 528l-6 3"/>
<path d="M272 529l-6 3M274 523l-6 3M281 524l-6 4M286 537l-6 4M295 533l-6 3M304 528l-6 3M313 524l-6 3M631 521v3M631 526v3M631 531v3M631 536v3M641 522v4"/>
<path d="M641 527v4M641 532v4M641 538v3M645 521v3M645 526v3M645 531v3M645 536v4M246 551v7M267 547l-7 3v7M277 542l-7 3M631 541v4M631 546v4"/>
<path d="M631 551v4M631 557v3M641 543v3M641 548v3M641 553v3M641 558v4M645 541v4M645 546v4M645 552v3M645 557v3M246 561v7M246 572v6"/>
<path d="M260 560v7M260 571v6M631 562v3M631 567v3M631 572v4h4M641 563v4M641 569v3M641 574v2M645 572v4h-8M645 562v3M645 567v3M246 582v7"/>
<path d="M246 592v7M260 581v7M260 591v7M242 608h8M246 602v6M251 608h4M260 602v6h-3"/>
</g>
<!-- layer: STEEL -->
<g fill="#000" stroke="#000" stroke-width=".57">
<path d="M231 127h1l-1 4zM300 132h1v4zM670 133h1v4zM629 142h1v5zM263 162l4-1-3 2zM668 168l1 5h-1zM448 314v5h-1zM448 314v1zM447 327h1v17zM448 324v3h-1zM448 324l2 3h-2zM448 327h2v17z"/>
<path d="M66 445l1 7h-2zM846 445l1 7h-2z"/>
<path d="M532 152l4 1h-4zM532 153v2l4-2z"/>
<path d="M448 315l2 4zM448 315l2 4h-2z"/>
<path d="M447 327v17h1zM447 344h1l-1 3z"/>
<path d="M448 327v17h2zM448 344h2v3z"/>
</g>
<!-- layer: abutment -->
<path d="M733 599l3 5-3-5M733 599l-3 5M734 599l-3 5 3-5M734 599l4 5-4-5M736 599l3 5-3-5M736 599l-3 5M806 599l3 5-3-5M806 599l-3 5M808 599l-4 5 4-5M808 599l3 5-3-5M809 599l3 5-3-5M809 599l-3 5" fill="none" stroke="#000" stroke-width=".57"/>
<g font-size="15.3">
<text x="60" y="432">A</text>
<text x="839" y="430">A</text>
<text x="49" y="473">CL</text>
<text x="809" y="473">CL</text>
</g>
<g font-size="10.3">
<text x="907" y="39">NOTES AND SPECIFICATIONS</text>
<text x="1148" y="39">1/2</text>
<text x="464" y="191">SECTION ON 'A-A'</text>
<text x="910" y="328">REFERENCE CODES</text>
<text x="370" y="563">HALF PLAN AT FOUNDATION AND HALF PLAN AT TOP</text>
<text x="913" y="658">REFERENCE DRAWINGS:</text>
<text x="726" y="695">Trail Pit @ km 27.600</text>
</g>
<g font-size="8.2">
<text x="901" y="702">CLIENT</text>
<text x="901" y="722">PROJECT</text>
<text x="901" y="741">TITLE</text>
<text x="901" y="762">CONTRACTORS</text>
</g>
<g font-size="6.8">
<text x="976" y="699">GOVERNMENT OF ANDHRA PRADESH</text>
<text x="976" y="707">IRRIGATION &amp; CAD DEPARTMENT</text>
<text x="976" y="716">GANDIKOATA LIFT IRRIGATION SCHEME</text>
<text x="977" y="725">SANTHAKOVUR MAJOR DISTRIBUTORY</text>
<text x="976" y="737">UNDER TUNNEL</text>
<text x="1035" y="737">AT KM. 29.800</text>
<text x="976" y="746">GENERAL PLAN &amp; SECTIONAL ELEVATION</text>
</g>
<g font-size="6.2">
<text x="901" y="686">REVISION NO:</text>
<text x="994" y="687">DRAWN</text>
<text x="1037" y="687">CHECKED</text>
<text x="1082" y="687">APPROVED</text>
<text x="1128" y="687">DATE</text>
<text x="912" y="778">DRAWING NO:</text>
<text x="1023" y="778">SCALE</text>
<text x="1115" y="778">DATE</text>
</g>
<g font-size="5.8">
<text x="903" y="50">1. ALL DIMENSIONS ARE IN MILLMETRES AND THE LEVELS ARE IN METRES.</text>
<text x="904" y="60">2. DO NOT SCALE THE DRAWING. ONLY FIGURED DIMENSIONS SHALL BE FOLLOWED.</text>
<text x="904" y="71">3. 200 THICK SIDE REVETMENT IS PROPOSED FOR THE BANKS BOTH ON U/S &amp; D/S</text>
<text x="345" y="76">450</text>
<text x="257" y="83">5000</text>
<text x="316" y="83">7650</text>
<text x="354" y="83">600</text>
<text x="377" y="83">2500</text>
<text x="406" y="83">2010</text>
<text x="442" y="83">3570</text>
<text x="478" y="83">2010</text>
<text x="524" y="83">5000</text>
<text x="568" y="83">1200</text>
<text x="598" y="83">11500</text>
<text x="662" y="83">5000</text>
<text x="904" y="81">4. THE SPECIFICATIONS PROPOSED FOR THE VARIOUS COMPONENTS OF THE STRUCTURE ARE AS FOLLOWS</text>
<text x="904" y="91">5. THE SBC OF FOUNDATION STRATA ENSURED BEFORE EXECUTION</text>
<text x="227" y="97">U/S RETURN WALL IN CC M15</text>
<text x="374" y="101">+235.143</text>
<text x="516" y="101">+235.143</text>
<text x="904" y="102">6. 12MM THE EXPANSIVE JOINT WITH 300MM EIDE PVC WATER STOPPER AND MASTIC PAD SHALL BE PROVIDED</text>
<text x="335" y="103">+234.818</text>
<text x="431" y="104">TBL +235.143</text>
<text x="583" y="102">450</text>
<text x="586" y="105">+234.518</text>
<text x="635" y="106">D/S RETURN WALL IN CC M15</text>
<text x="161" y="110">200THICK SIDE REVETMENT</text>
<text x="676" y="112">200THICK SIDE REVETMENT</text>
<text x="904" y="112">AT JUNCTIONS BETWEEN SIDE WALLS &amp; WINGS &amp; FILLED WITH SEILING COUMPOUND</text>
<text x="288" y="117">+234.545</text>
<text x="365" y="118">LEFT BANK</text>
<text x="437" y="117">FSL + 234.643</text>
<text x="521" y="118">RIGHT BANK</text>
<text x="295" y="121">300</text>
<text x="629" y="121">300</text>
<text x="644" y="121">+234.268</text>
<text x="904" y="123">7.75MMDIA WEEPHOLES ARE PROVIDED IN WINGS,RETURNS WITH REVERCE FILLERE @1800C/CSTAGGEND BOTH</text>
<text x="262" y="136">MFL+233.945</text>
<text x="437" y="133">CBL +233.803</text>
<text x="904" y="133">VERTICULLY &amp; HORIZONTLY</text>
<text x="349" y="142">1000</text>
<text x="431" y="139">+233.703</text>
<text x="574" y="142">900</text>
<text x="643" y="142">MFL ++233.668</text>
<text x="904" y="143">8.PROVIDE 2ROWS AT 16 DIA DOWEL BANKS @1000C/C INSLAB UNDER HEAD WALLS</text>
<text x="479" y="150">+233.478</text>
<text x="166" y="154">+232.355</text>
<text x="282" y="153">+232.355</text>
<text x="539" y="156">FLOW</text>
<text x="656" y="151">SLOPE 1.5:1</text>
<text x="300" y="159">1600</text>
<text x="621" y="159">1400</text>
<text x="729" y="161">+232.708</text>
<text x="321" y="163">+232.078</text>
<text x="437" y="163">DBL +232.078</text>
<text x="593" y="163">+232.078</text>
<text x="453" y="170">+231.813</text>
<text x="272" y="178">2000</text>
<text x="297" y="175">+231.753</text>
<text x="400" y="174">+231.713</text>
<text x="460" y="178">17790</text>
<text x="604" y="175">+233.197</text>
<text x="648" y="177">2000</text>
<text x="146" y="183">200THICK BED PITCHING OVER</text>
<text x="295" y="184">+231.453</text>
<text x="635" y="184">+232.897</text>
<text x="684" y="183">200THICK BED PITCHING OVER</text>
<text x="151" y="190">150 THICK GRAVEL BACKING</text>
<text x="684" y="189">150 THICK GRAVEL BACKING</text>
<text x="916" y="190">Sl.No</text>
<text x="952" y="190">DETAILS OF COMPONENTS</text>
<text x="1040" y="190">GRADE OF CONCRETE</text>
<text x="1109" y="190">MAX. SIZE OF C.A</text>
<text x="922" y="205">1</text>
<text x="942" y="205">SEALING COAT OVER BOX</text>
<text x="1059" y="205">CC M25</text>
<text x="1120" y="205">20 MM</text>
<text x="942" y="211">IN CANAL PORTION &amp; OVER BOTTOM</text>
<text x="942" y="217">MEMBER OF BOX</text>
<text x="922" y="225">2</text>
<text x="942" y="225">BOX UNDER CANAL TROUGH,</text>
<text x="1059" y="225">RCC M20</text>
<text x="1120" y="225">20 MM</text>
<text x="942" y="233">OF APRON</text>
<text x="922" y="242">4</text>
<text x="942" y="242">WEARING COAT OVER APRON FLOOR</text>
<text x="1059" y="241">CC M15</text>
<text x="1120" y="241">40 MM</text>
<text x="922" y="252">5</text>
<text x="942" y="252">HEAD WALL, WING &amp; RETURNS</text>
<text x="1059" y="257">CC M20</text>
<text x="1120" y="257">20 MM</text>
<text x="922" y="262">6</text>
<text x="942" y="262">CANAL LINING</text>
<text x="1059" y="267">CC M15</text>
<text x="1120" y="267">40 MM</text>
<text x="922" y="272">7</text>
<text x="942" y="272">FOUNDATION CONCRETE OF WINGS,</text>
<text x="942" y="278">RETURNS, CUTOFF WALL OF RETURN</text>
<text x="1059" y="276">CC M15</text>
<text x="1120" y="276">20 MM</text>
<text x="1059" y="286">CC M15</text>
<text x="1120" y="286">40 MM</text>
<text x="922" y="288">8</text>
<text x="942" y="288">LEVELLING COURSE BELOW BOX</text>
<text x="377" y="310">2500</text>
<text x="406" y="310">2010</text>
<text x="442" y="310">3570</text>
<text x="478" y="310">2010</text>
<text x="524" y="310">5000</text>
<text x="179" y="315">AGL +232.355</text>
<text x="221" y="329" transform="rotate(180 221 329)">SIDE SLOPE 1.5:1</text>
<text x="673" y="334">AGL +232.355</text>
<text x="125" y="348">TBL +235.118</text>
<text x="257" y="344">200</text>
<text x="356" y="347" transform="rotate(90 356 347)">SIDE SLOPE 2:1</text>
<text x="487" y="346" transform="rotate(90 487 346)">SIDE SLOPE 1:1</text>
<text x="907" y="342">1.</text>
<text x="927" y="342">IS : 456 - 2000</text>
<text x="720" y="353" transform="rotate(180 720 353)">SIDE SLOPE 1.5:1</text>
<text x="908" y="350">2.</text>
<text x="928" y="350">IS : 383</text>
<text x="237" y="357" transform="rotate(-90 237 357)">1000</text>
<text x="434" y="355">CANAL FLOW</text>
<text x="908" y="359">3.</text>
<text x="927" y="359">IS : 7784 (PART l &amp; ll )</text>
<text x="241" y="370">300</text>
<text x="907" y="367">4.</text>
<text x="927" y="367">IS : 3370 ( PART I , II )</text>
<text x="368" y="373">TBL +235.143</text>
<text x="432" y="373">CBL +233.803</text>
<text x="516" y="373">TBL +235.143</text>
<text x="740" y="373">+235.118</text>
<text x="907" y="375">5.</text>
<text x="927" y="375">IS : 1783 - 1985</text>
<text x="237" y="383">200</text>
<text x="248" y="378">1300</text>
<text x="653" y="384" transform="rotate(-90 653 384)">1000</text>
<text x="407" y="390" transform="rotate(-90 407 390)">SIDE SLOPE 1.5 :1</text>
<text x="626" y="395">200</text>
<text x="639" y="392">300</text>
<text x="383" y="400">75 TH LINING IN CC M15 FOR CANAL BED AND SIDE SLOPES</text>
<text x="571" y="401" transform="rotate(-90 571 401)">SIDE SLOPE 1.5:1</text>
<text x="181" y="407">SIDE SLOPE 1.5:1</text>
<text x="399" y="408">BEYOND STRUCTURE FOR A LENGTH OF 5 M</text>
<text x="671" y="419">SLOPE 1.5:1</text>
<text x="284" y="423" transform="rotate(-64 284 423)">1300</text>
<text x="277" y="427" transform="rotate(-63 277 427)">300</text>
<text x="289" y="437">1</text>
<text x="303" y="437" transform="rotate(31 303 437)">+234.545</text>
<text x="297" y="441">2</text>
<text x="604" y="440" transform="rotate(72 604 440)">1100</text>
<text x="631" y="440" transform="rotate(72 631 440)">300</text>
<text x="353" y="451">1300</text>
<text x="590" y="455" transform="rotate(-90 590 455)">1100</text>
<text x="620" y="456">3</text>
<text x="624" y="452">1</text>
<text x="478" y="462" transform="rotate(-90 478 462)">225</text>
<text x="356" y="468">550</text>
<text x="585" y="467" transform="rotate(-3 585 467)">450</text>
<text x="606" y="466">11500</text>
<text x="152" y="472">U/S</text>
<text x="252" y="471">+232.078</text>
<text x="344" y="472">450</text>
<text x="466" y="469" transform="rotate(-90 466 469)">2900</text>
<text x="574" y="468">450</text>
<text x="701" y="472">+232.078</text>
<text x="750" y="474">D/S</text>
<text x="179" y="475">+232.355</text>
<text x="458" y="477" transform="rotate(-90 458 477)">225</text>
<text x="279" y="484">8200</text>
<text x="464" y="486" transform="rotate(-90 464 486)">2900</text>
<text x="643" y="482" transform="rotate(-90 643 482)">14000</text>
<text x="470" y="493" transform="rotate(-90 470 493)">225</text>
<text x="634" y="499">3</text>
<text x="639" y="503">1</text>
<text x="290" y="509">1</text>
<text x="297" y="505">2</text>
<text x="797" y="597">+232.355</text>
<text x="758" y="621">All Soils</text>
<text x="745" y="628" transform="rotate(-90 745 628)">0.400</text>
<text x="762" y="665">Soft Rock</text>
<text x="907" y="674">1. DRAWING NO. GLIS/SKC/UT-29.250/002/2010 - SECTIONS &amp; R.C.C. DETAILS OF BOX</text>
</g>
<g font-size="5.7">
<text x="982" y="755">KBL - MCCL (JV)</text>
<text x="981" y="763">HYDERABAD</text>
<text x="904" y="795">GLIS/SKC/UT/</text>
<text x="1011" y="794">AS INDICATED</text>
<text x="904" y="801">29.250/001/2010</text>
</g>
<g font-size="5.1">
<text x="513" y="198">SCALE 1:100</text>
<text x="553" y="587">SCALE 1:100</text>
</g>
<g font-size="2.9">
<text x="407" y="151">40TH WEARING COAT</text>
<text x="563" y="150">40TH WEARING COAT</text>
</g>
</svg>
